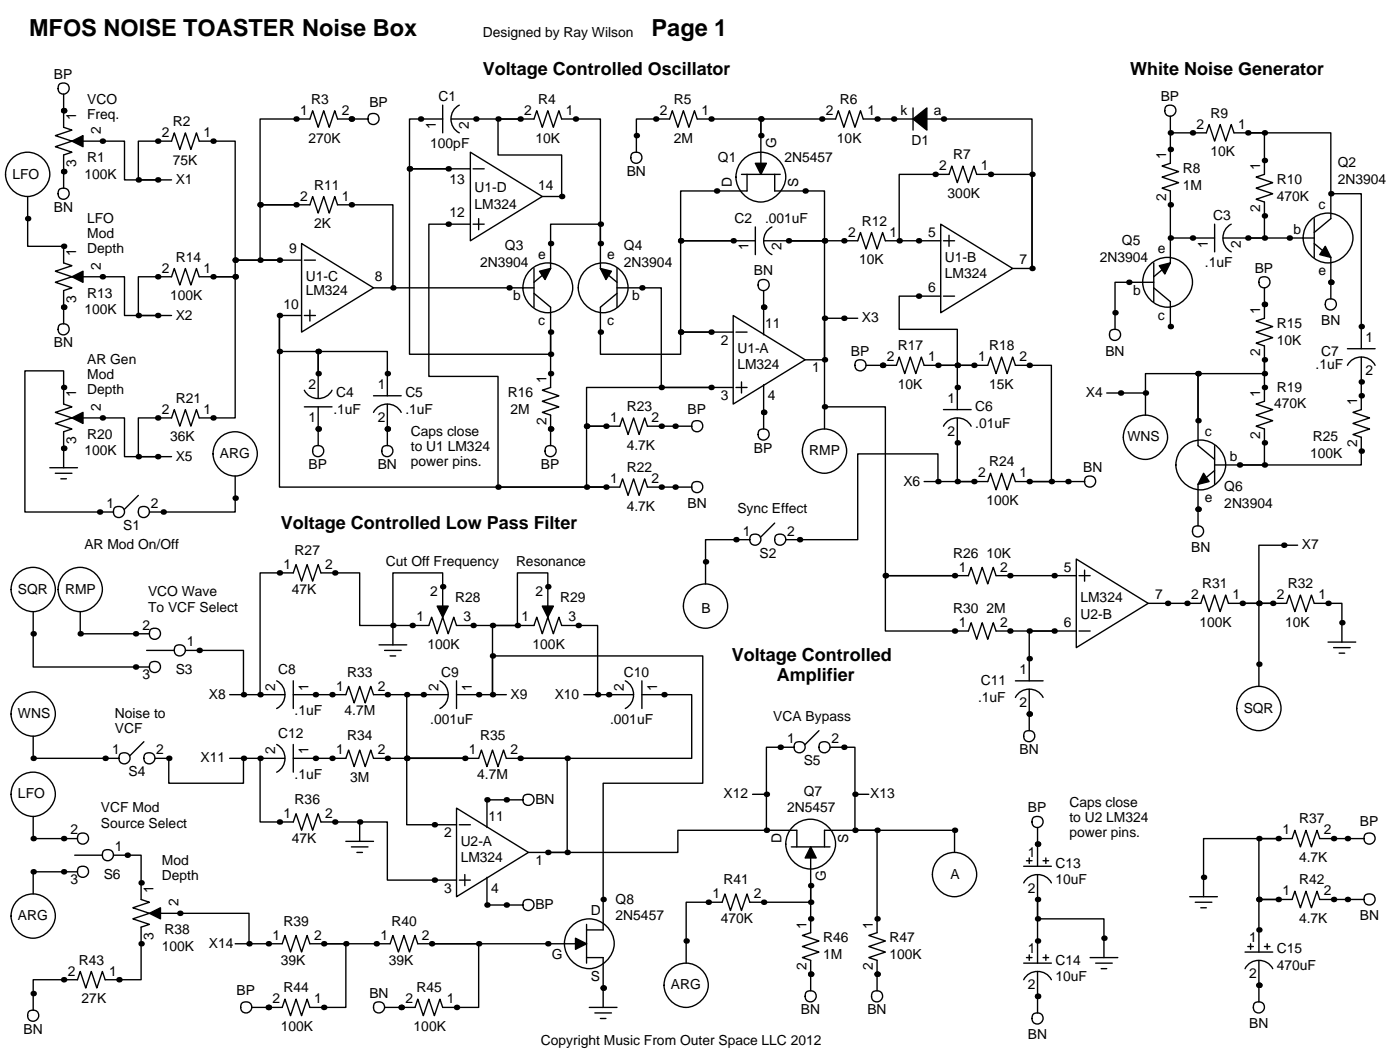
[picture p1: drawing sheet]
<svg xmlns="http://www.w3.org/2000/svg" width="257mm" height="195mm" viewBox="0 0 257 195" stroke-linecap="round" stroke-linejoin="round" font-family="sans-serif">
<g fill="none" stroke="#000" stroke-width=".25">
<path d="M11.7 17.3v6.1l1.5 .5-3 1 3 1-3 1 3 1-1.5 .5v6.1M81.3 19.3v5.1M84.3 19.3a2.88 2.88 0 0 0 0 5.1M167.6 19.8v4.1M5.1 36.1v9.1h6.6v3.1l1.5 .5-3 1 3 1-3 1 3 1-1.5 .5v6.1M15.2 25.9h7.7v7.1h6.1M29 33h-3.6v-7.1h6.1l.5-1.5 1 3 1-3 1.1 3 1-3 .5 1.5h6.6v21.9h8.1M29 33h2.5M54.4 37.6h2.5l.5-1.5 1 3 1-3 1.1 3 1-3 .5 1.5h10.1v15.2M54.4 37.6h-6.6v10.2h3.5M67.6 21.8h-5.6l-.5-1.5-1 3.1-1.1-3.1-1 3.1-1-3.1-.5 1.5h-9.1v15.8h6.6M81.3 21.8h-6.1v9.2h7.1"/>
<path d="M82.3 31h-7.1v34h25.9v-4M82.3 31h4.1M82.8 21.8h15.2l.6-1.5 1 3.1 1-3.1 1 3.1 1-3.1 .5 1.5h7.1v22.9M86.4 27.9l13.2 8.2-13.2 8.1zM86.9 31h2M95.5 21.8h-4.1v6.6h11.7v7.7h-3.5M136.1 32h7.2M136.2 29.6a4.6 4.6 0 0 1 7.4 .6 4.6 4.6 0 0 1-3.1 6.8 4.6 4.6 0 0 1-4.7-2.3 4.6 4.6 0 0 1 .4-5.1zM137.2 32v3.1h-12.2v9.1h9.6M139.7 24.9v-3.1h-11.7l-.5-1.5-1 3.1-1-3.1-1 3.1-1.1-3.1-.5 1.5h-6.1v6.1M139.7 24.9v7.1M142.2 32v3.1h9.2v9.1h-6.6h6.6v21.8"/>
<path d="M167.6 21.8h-9.1l-.5-1.5-1 3.1-1-3.1-1.1 3.1-1-3.1-.5 1.5h-13.7v3.1M170.2 21.8h19.3v27.5M214.9 21.3v8.7l-1.5 .5 3 1-3 1 3 1-3 1 1.5 .6v13.2l-3.1 2.5M214.9 24.4h6.6l.5-1.5 1 3 1-3 1 3 1.1-3 .5 1.5h2.5M229.1 24.4h3.1v7.6l-1.6 .5 3.1 1-3.1 1 3.1 1.1-3.1 1 1.6 .5v6.6h-3.1M229.1 24.4h15.2v11.2M244.3 35.6h5.6v28.4M244.3 35.6v4.5l-3 2.6M15.2 50.8h7.7v7.1h6.1M29 57.9h2.5M39.1 50.8h-2.5l-.5-1.5-1 3-1.1-3-1 3-1-3-.5 1.5h-6.1v7.1h3.6M39.1 50.8h4.1v25.9h-6.6l-.5-1.5-1 3-1.1-3-1 3-1-3-.5 1.5h-6.1v7.1h3.6"/>
<path d="M51.3 47.8h-8.1v3h-4.1M51.3 57.9v6.6h7.1v4.1M51.3 57.9v31.5h60M51.3 47.8h4.1M51.3 57.9h4.1M55.4 44.7l13.2 8.1-13.2 8.2zM55.9 47.8h2M55.9 57.9h2M56.9 56.9v2M68.6 52.8h29.4M86.4 41.1h-7.7v28h12.7v20.3h19.9M86.9 41.1h2"/>
<path d="M87.9 40.1v2.1M97.1 49.9a4.6 4.6 0 0 1 7.4 .7 4.6 4.6 0 0 1-3.2 6.7 4.6 4.6 0 0 1-4.6-2.2 4.6 4.6 0 0 1 .4-5.2zM98 53.8l3.1 2.6v14.7l-1.5 .5 3 1-3 1.1 3 1-3 1 1.5 .5v5.6M98 49.3v7.1M107.2 49.9a4.6 4.6 0 0 1 7.5 .7 4.6 4.6 0 0 1-3.2 6.7 4.6 4.6 0 0 1-4.7-2.2 4.6 4.6 0 0 1 .4-5.2zM110.2 44.7v-3.6h-9.1v8.2l-3.1 2.5M110.2 44.7v4.6l3.1 2.5M113.3 52.8h8.1v18.3h9.2M113.3 53.8l-3.1 2.6v8.6h14.8v-4h5.6M113.3 49.3v7.1M134.6 57.9l13.2 8.1-13.2 8.2zM134.6 44.2h-9.6v16.8h5.6"/>
<path d="M134.6 44.2h4.1M138.7 41.7v5M140.2 44.2h17.3l.5-1.5 1 3 1-3 1 3 1.1-3 .5 1.5h10.1M140.2 53.3v8.2M141.7 41.7a2.88 2.88 0 0 0 0 5M157.5 58.4h-6.1v7.6M165.1 44.2v-12.2h9.1l.6-1.5 1 3 1-3 1 3 1-3 .5 1.5h10.2v17.3M172.7 41.1l13.2 8.2-13.2 8.1zM172.7 54.4h-7.6v6.1h10.7v6.6h-3.6M173.2 44.2h2.1M173.2 54.4h2.1M174.2 43.2v2"/>
<path d="M185.9 49.3h3.6M210.9 48.9a4.6 4.6 0 0 1 7.4 .7 4.6 4.6 0 0 1-3.2 6.7 4.6 4.6 0 0 1-4.7-2.2 4.6 4.6 0 0 1 .5-5.2zM211.8 51.8h-7.1v8.7M211.8 52.8l3.1 2.6v4.5M211.8 48.3v7.1M214.9 43.7h8.1M223 41.1v5.1M224.5 43.7h16.8M226.1 41.1a2.88 2.88 0 0 0 0 5.1M232.2 52.8v5.6l-1.6 .5 3.1 1-3.1 1.1 3.1 1-3.1 1 1.6 .5v10.2l-1.6 .5 3.1 1-3.1 1 3.1 1-3.1 1 1.6 .5v6.6h-4.6M240.3 40.7a4.6 4.6 0 0 1 7.5 .7 4.6 4.6 0 0 1-3.2 6.8 4.6 4.6 0 0 1-4.7-2.3 4.6 4.6 0 0 1 .4-5.2zM241.3 44.7l3 2.5v7.7"/>
<path d="M241.3 40.1v7.1M15.2 76.7h7.7v7.1h6.1M55.9 71.6a2.88 2.88 0 0 0 5.1 0M55.9 74.7h5.1M58.4 68.6v-4.1h12.7v8.1M58.4 68.6v4.6M58.4 74.7v7.1M68.6 75.7a2.88 2.88 0 0 1 5.1 0M68.6 72.6h5.1M71.1 74.2v7.6M111.3 78.2h-3.6v11.2h3.6M111.3 78.2h2.5l.5-1.5 1 3.1 1-3.1 1 3.1 1.1-3.1 .5 1.5h8.1"/>
<path d="M130.6 71.1h-22.9v7.1h3.6M130.6 61h4M130.6 71.1h4M135.1 61h2.1M135.1 71.1h2.1M136.1 70.1v2M140.2 70.6v8.1M147.8 66h3.6M151.4 74.7h11.2v31h12.7M151.4 66v12.7M159 67.1h5.6l.5-1.6 1 3.1 1-3.1 1 3.1 1.1-3.1 .5 1.6h11.7l.5-1.6 1 3.1 1-3.1 1 3.1 1-3.1 .5 1.6h6.6v21.3h-4M173.2 78.2a2.88 2.88 0 0 1 5.1 0"/>
<path d="M173.2 75.2h5.1M175.8 76.7v11.7h3M178.8 67.1h-3v8.1M203.2 72.1h7.1M210.3 72.1v-3.5h9.7v8.6M210.3 72.1v4.1M220 77.2v4.6l3 2.5M232.2 66v2.6h-12.2v8.6M247.4 67.1a2.88 2.88 0 0 1 5.1 0M247.4 64h5.1M249.9 65.5v9.7l-1.5 .5 3.1 1-3.1 1 3.1 1-3.1 1.1 1.5 .5v5h-22.3M9.1 85.9h5.1"/>
<path d="M10.2 86.9h3M11.2 87.9h1M11.7 85.9v-6.7l1.5-.5-3-1 3-1-3-1 3-1-1.5-.5v-6.1h-7.1v25.9h16.2M25.4 90.9l-2.5 2.6M29 83.8h2.5M43.2 87.4v6.6h-15.8M111.3 89.4h2.5l.5-1.5 1 3 1-3 1 3 1.1-3 .5 1.5h8.1M137.7 99.1h-8.2v8.1M142.2 96l-2.5 2.6M169.7 88.4h11.7l.5-1.5 1 3 1-3 1 3 1-3 .5 1.5h12.7M172.2 88.4v-5.1h-14.7v15.8h-13.2M217 82.4a4.6 4.6 0 0 1 7.4 .7 4.6 4.6 0 0 1-3.2 6.7 4.6 4.6 0 0 1-4.7-2.2 4.6 4.6 0 0 1 .5-5.2z"/>
<path d="M223 81.8v7.1M223 86.4l-3 2.5v7.6M223 85.3h4.6M6.1 112.3v10.1h21.3M14.7 112.3v4h12.7M26.9 119.4h5.1M34 119.4h10.7v8.1M69.6 118.4h5.1M70.6 119.4h3.1M72.1 118.4v-3.6h-6.1v-9.6h-7.1l-.5-1.6-1 3.1-1-3.1-1 3.1-1-3.1-.6 1.6h-6v22.3M81.3 111.3v-6.1h-9.2v9.6h6.6l.5-1.5 1.1 3 1-3 1 3 1-3 .5 1.5h14.2l.6-1.5 1 3 1-3 1 3 1-3 .5 1.5h6.6v12.7M100.6 111.3v-6.1h-5.6v9.6h-4.6v12.7v-7.1h38.6v23.4h-18.3v26.9h-3"/>
<path d="M175.3 105.7h-12.7v10.1h15.2l.5-1.5 1 3 1-3 1.1 3 1-3 .5 1.5h14.7M175.3 105.7h2.5l.5-1.6 1 3.1 1-3.1 1.1 3.1 1-3.1 .5 1.6h14.7M193.5 115.8h-4.5v9.2M197.6 102.6l13.2 8.1-13.2 8.2zM198.1 115.8h2.1M198.1 105.7h2.1M199.1 104.6v2.1M210.8 110.7h9.7l.5-1.5 1 3.1 1-3.1 1 3.1 1-3.1 .6 1.5h10.6l.5-1.5 1 3.1 1.1-3.1 1 3.1 1-3.1 .5 1.5h5.1v7.2M233.7 110.7h-2.6v15.3M238.3 100.1h-7.2v10.6h-3M243.8 117.9h5.1M244.9 118.9h3"/>
<path d="M245.9 119.9h1M6.1 135.1v4.1h15.7M26.4 136.1l-2.5 2.6M28.4 139.2h2.6v4.6h13.7v-4.6M42.2 127.5h10.1M42.2 139.2h10.1M47.8 139.2v11.7h6l.6-1.5 1 3 1-3 1 3 1-3 .5 1.5h7.1M50.8 125a2.88 2.88 0 0 1 0 5M50.8 136.7a2.88 2.88 0 0 1 0 5M53.8 139.2h9.7l.5-1.5 1 3 1-3 1.1 3 1-3 .5 1.5h19.3l.5-1.5 1 3 1-3 1 3 1.1-3 .5 1.5h2.5M53.8 127.5h9.7l.5-1.5 1 3 1-3 1.1 3 1-3 .5 1.5h13.7M53.8 125v5"/>
<path d="M53.8 136.7v5M71.6 120.4h1M77.7 127.5h-3v11.7h10.6h-10.6v12.2h9.1M80.8 125a2.88 2.88 0 0 1 0 5M83.8 127.5h9.2M83.8 125v5M95.5 139.2h8.6v17.3h-3.5M107.2 127.5h9.1M114.8 125a2.88 2.88 0 0 1 0 5M117.9 127.5h9.1v11.7h-31.5M117.9 125v5M145.8 137.2h-5.1v8.6"/>
<path d="M150.4 134.1l-2.6 2.6M152.4 137.2h4.6v8.6M186.4 128a2.88 2.88 0 0 1 5.1 0M186.4 125h5.1M189 126.5v7.6M6.1 149.9v4h8.1M13.7 157h5.1M20.8 157h5.1v8.1l1.5 .5-3 1 3 1-3 1.1 3 1-1.5 .5v9.6h-6.6l-.5-1.5-1 3.1-1-3.1-1.1 3.1-1-3.1-.5 1.5h-8.1v5.6M63.5 154.4h5.1M64.5 155.4h3.1M65.5 156.5h1M66 150.9h5.1v10.6h12.7"/>
<path d="M66 150.9v3.5M83.8 148.3l13.2 8.2-13.2 8.1zM84.3 151.4h2.1M96 146.8h-6.6v5.1M97 156.5h3.6M138.2 145.8h2.5M140.7 152.4h-16.2v4.1h-23.9M140.7 152.4h5.6v3M140.7 145.8v6.6M145.3 155.4h7.1M145.3 152a4.6 4.6 0 0 1 7.5 .7 4.6 4.6 0 0 1-3.2 6.7 4.6 4.6 0 0 1-4.7-2.2 4.6 4.6 0 0 1 .4-5.2zM148.8 155.4v15.8l-1.5 .5 3.1 1-3.1 1 3.1 1.1-3.1 1 1.5 .5v5.6"/>
<path d="M151.4 155.4v-3h23.9v4.1M157 145.8v6.6h4v18.8l-1.5 .5 3.1 1-3.1 1 3.1 1.1-3.1 1 1.5 .5v5.6M157 145.8h2.5M188 159h5M188.5 158h1M189 157.5v1M190.5 151.9v7.1M191.5 158h1M192 157.5v1M234.7 153.9h-3.6v11.2h3.6M234.7 153.9h-13.7v10.7M234.7 153.9h2.5l.5-1.5 1.1 3 1-3 1 3 1-3 .5 1.5h8.1"/>
<path d="M14.2 160h-8.1v4.1M29.5 167.6h16.2v5.6M43.2 173.2h8.6l.5-1.5 1 3.1 1.1-3.1 1 3.1 1-3.1 .5 1.5h14.7l.5-1.5 1.1 3.1 1-3.1 1 3.1 1-3.1 .5 1.5h31M59.4 173.2h4.1v11.7h-6.6l-.5-1.5-1 3-1-3-1.1 3-1-3-.5 1.5h-5.6M79.2 173.2h8.7v11.7h-6.6l-.5-1.5-1 3-1.1-3-1 3-1-3-.5 1.5h-5.6M84.3 161.5h2.1M85.3 160.5v2.1M89.4 161v5.1h6.6M105.3 169.7a4.5 4.5 0 0 1 7.1 1.9 4.5 4.5 0 0 1-4.2 6.1 4.5 4.5 0 0 1-4.3-6.1l.4-.7zM107.7 175.8h3v9.1M107.7 169.7v7.1M148.8 162.6v3h-11.1l-.5-1.5-1.1 3-1-3-1 3-1-3-.5 1.5h-6.6v11.2"/>
<path d="M188 162.1a2.88 2.88 0 0 1 5 0M188 179.8a2.88 2.88 0 0 1 5 0M188 176.8h5M188.5 175.8h1M189 175.3v1M190.5 165.1v3.6h12.2v7.1M190.5 160.5v16.3M190.5 178.3v7.6M191.5 175.8h1M192 175.3v1M200.2 175.8h5M201.2 176.8h3"/>
<path d="M202.2 177.8h1M218.4 164.6h5.1M219.5 165.6h3M220.5 166.6h1M228.6 177.8a2.88 2.88 0 0 1 5.1 0M228.6 174.8h5.1M229.1 173.7h1M229.6 173.2v1M231.1 176.3v7.6M232.2 173.7h1M232.7 173.2v1M234.7 165.1h-3.6v9.7"/>
<path d="M234.7 165.1h2.5l.5-1.5 1.1 3 1-3 1 3 1-3 .5 1.5h8.1M108.2 184.9h5.1M109.2 185.9h3.1M110.2 186.9h1.1"/>
<circle cx="11.7" cy="16.2" r="1.02"/>
<circle cx="5" cy="32" r="4"/>
<circle cx="11.7" cy="35.5" r="1.02"/>
<circle cx="68.6" cy="21.8" r="1.02"/>
<circle cx="116.8" cy="28.9" r="1.02"/>
<circle cx="214.9" cy="20.3" r="1.02"/>
<circle cx="140.2" cy="52.3" r="1.02"/>
<circle cx="232.2" cy="51.8" r="1.02"/>
<circle cx="244.4" cy="55.9" r="1.02"/>
<circle cx="11.7" cy="60.4" r="1.02"/>
<circle cx="128" cy="78.2" r="1.02"/>
<circle cx="140.2" cy="79.7" r="1.02"/>
<circle cx="158" cy="67" r="1.02"/>
<circle cx="204.7" cy="61.4" r="1.02"/>
<circle cx="21.9" cy="94" r="1.02"/>
<circle cx="26.4" cy="94" r="1.02"/>
<circle cx="43.1" cy="83.3" r="4"/>
<circle cx="58.4" cy="82.8" r="1.02"/>
<circle cx="71.1" cy="82.8" r="1.02"/>
<circle cx="101.1" cy="82.8" r="1.02"/>
<circle cx="128" cy="89.4" r="1.02"/>
<circle cx="138.7" cy="99" r="1.02"/>
<circle cx="143.3" cy="99" r="1.02"/>
<circle cx="151.3" cy="82.8" r="4"/>
<circle cx="200.2" cy="88.4" r="1.02"/>
<circle cx="210.3" cy="80.2" r="4"/>
<circle cx="220" cy="97.5" r="1.02"/>
<circle cx="6.1" cy="108.2" r="4"/>
<circle cx="14.7" cy="108.2" r="4"/>
<circle cx="28.5" cy="116.3" r="1.02"/>
<circle cx="33" cy="119.4" r="1.02"/>
<circle cx="129.5" cy="111.2" r="4"/>
<circle cx="6.1" cy="131" r="4"/>
<circle cx="22.9" cy="139.2" r="1.02"/>
<circle cx="27.4" cy="139.2" r="1.02"/>
<circle cx="28.5" cy="122.4" r="1.02"/>
<circle cx="146.8" cy="137.1" r="1.02"/>
<circle cx="151.4" cy="137.1" r="1.02"/>
<circle cx="189" cy="135.1" r="1.02"/>
<circle cx="231.1" cy="130" r="4"/>
<circle cx="6.1" cy="145.8" r="4"/>
<circle cx="15.2" cy="160" r="1.02"/>
<circle cx="15.2" cy="153.9" r="1.02"/>
<circle cx="19.8" cy="156.9" r="1.02"/>
<circle cx="97" cy="146.8" r="1.02"/>
<circle cx="190.5" cy="150.8" r="1.02"/>
<circle cx="251.5" cy="153.9" r="1.02"/>
<circle cx="6.1" cy="168.1" r="4"/>
<circle cx="97" cy="166.1" r="1.02"/>
<circle cx="175.2" cy="160.5" r="4"/>
<circle cx="251.5" cy="165.1" r="1.02"/>
<circle cx="6.1" cy="186.4" r="1.02"/>
<circle cx="45.2" cy="184.9" r="1.02"/>
<circle cx="69.6" cy="184.9" r="1.02"/>
<circle cx="125.9" cy="180.8" r="4"/>
<circle cx="148.9" cy="182.9" r="1.02"/>
<circle cx="161" cy="182.9" r="1.02"/>
<circle cx="190.5" cy="186.9" r="1.02"/>
<circle cx="231.1" cy="184.9" r="1.02"/>
</g>
<g fill="#000">
<circle cx="11.7" cy="20.3" r=".51"/>
<circle cx="11.7" cy="31.5" r=".51"/>
<circle cx="18.8" cy="25.9" r=".51"/>
<circle cx="25.4" cy="33" r=".51"/>
<circle cx="29" cy="33" r=".51"/>
<circle cx="29" cy="25.9" r=".51"/>
<circle cx="39.1" cy="25.9" r=".51"/>
<circle cx="47.8" cy="37.6" r=".51"/>
<circle cx="54.4" cy="37.6" r=".51"/>
<circle cx="54.4" cy="21.8" r=".51"/>
<circle cx="64.5" cy="21.8" r=".51"/>
<circle cx="64.5" cy="37.6" r=".51"/>
<circle cx="75.2" cy="31" r=".51"/>
<circle cx="77.2" cy="21.8" r=".51"/>
<circle cx="82.3" cy="31" r=".51"/>
<circle cx="87.4" cy="21.8" r=".51"/>
<circle cx="91.4" cy="21.8" r=".51"/>
<circle cx="95.5" cy="21.8" r=".51"/>
<circle cx="103.1" cy="36.1" r=".51"/>
<circle cx="105.7" cy="21.8" r=".51"/>
<circle cx="116.8" cy="24.9" r=".51"/>
<circle cx="120.4" cy="21.8" r=".51"/>
<circle cx="130.6" cy="21.8" r=".51"/>
<circle cx="131.6" cy="35.1" r=".51"/>
<circle cx="139.7" cy="24.9" r=".51"/>
<circle cx="139.7" cy="21.8" r=".51"/>
<circle cx="147.8" cy="35.1" r=".51"/>
<circle cx="150.9" cy="21.8" r=".51"/>
<circle cx="161" cy="21.8" r=".51"/>
<circle cx="164.1" cy="21.8" r=".51"/>
<circle cx="171.7" cy="32" r=".51"/>
<circle cx="173.2" cy="21.8" r=".51"/>
<circle cx="181.9" cy="32" r=".51"/>
<circle cx="189.5" cy="32" r=".51"/>
<circle cx="214.9" cy="37.6" r=".51"/>
<circle cx="214.9" cy="27.4" r=".51"/>
<circle cx="214.9" cy="24.4" r=".51"/>
<circle cx="218.9" cy="24.4" r=".51"/>
<circle cx="229.1" cy="24.4" r=".51"/>
<circle cx="232.2" cy="24.4" r=".51"/>
<circle cx="232.2" cy="29.5" r=".51"/>
<circle cx="232.2" cy="39.6" r=".51"/>
<circle cx="244.3" cy="35.6" r=".51"/>
<circle cx="5.1" cy="40.1" r=".51"/>
<circle cx="11.7" cy="56.4" r=".51"/>
<circle cx="11.7" cy="45.2" r=".51"/>
<circle cx="18.8" cy="50.8" r=".51"/>
<circle cx="25.4" cy="57.9" r=".51"/>
<circle cx="29" cy="57.9" r=".51"/>
<circle cx="29" cy="50.8" r=".51"/>
<circle cx="39.1" cy="50.8" r=".51"/>
<circle cx="43.2" cy="50.8" r=".51"/>
<circle cx="43.2" cy="47.8" r=".51"/>
<circle cx="47.8" cy="47.8" r=".51"/>
<circle cx="51.3" cy="47.8" r=".51"/>
<circle cx="51.3" cy="57.9" r=".51"/>
<circle cx="72.1" cy="52.8" r=".51"/>
<circle cx="82.3" cy="41.1" r=".51"/>
<circle cx="93.5" cy="52.8" r=".51"/>
<circle cx="101.1" cy="44.7" r=".51"/>
<circle cx="110.2" cy="44.7" r=".51"/>
<circle cx="110.2" cy="41.1" r=".51"/>
<circle cx="117.9" cy="52.8" r=".51"/>
<circle cx="125" cy="44.2" r=".51"/>
<circle cx="134.6" cy="44.2" r=".51"/>
<circle cx="140.2" cy="56.4" r=".51"/>
<circle cx="144.8" cy="44.2" r=".51"/>
<circle cx="151.4" cy="44.2" r=".51"/>
<circle cx="151.4" cy="58.4" r=".51"/>
<circle cx="154.9" cy="58.4" r=".51"/>
<circle cx="154.9" cy="44.2" r=".51"/>
<circle cx="165.1" cy="44.2" r=".51"/>
<circle cx="168.7" cy="44.2" r=".51"/>
<circle cx="168.7" cy="54.4" r=".51"/>
<circle cx="189.5" cy="49.3" r=".51"/>
<circle cx="204.7" cy="57.4" r=".51"/>
<circle cx="207.3" cy="51.8" r=".51"/>
<circle cx="214.9" cy="43.7" r=".51"/>
<circle cx="214.9" cy="59.9" r=".51"/>
<circle cx="218.9" cy="43.7" r=".51"/>
<circle cx="229.1" cy="43.7" r=".51"/>
<circle cx="232.2" cy="55.9" r=".51"/>
<circle cx="232.2" cy="43.7" r=".51"/>
<circle cx="236.7" cy="43.7" r=".51"/>
<circle cx="244.3" cy="51.8" r=".51"/>
<circle cx="249.9" cy="59.9" r=".51"/>
<circle cx="11.7" cy="71.1" r=".51"/>
<circle cx="18.8" cy="76.7" r=".51"/>
<circle cx="29" cy="76.7" r=".51"/>
<circle cx="39.1" cy="76.7" r=".51"/>
<circle cx="51.3" cy="64.5" r=".51"/>
<circle cx="58.4" cy="64.5" r=".51"/>
<circle cx="58.4" cy="68.6" r=".51"/>
<circle cx="58.4" cy="78.7" r=".51"/>
<circle cx="71.1" cy="68.6" r=".51"/>
<circle cx="71.1" cy="78.7" r=".51"/>
<circle cx="101.1" cy="78.7" r=".51"/>
<circle cx="101.1" cy="68.6" r=".51"/>
<circle cx="101.1" cy="65" r=".51"/>
<circle cx="101.1" cy="61" r=".51"/>
<circle cx="107.7" cy="78.2" r=".51"/>
<circle cx="110.2" cy="61" r=".51"/>
<circle cx="111.3" cy="78.2" r=".51"/>
<circle cx="121.4" cy="71.1" r=".51"/>
<circle cx="121.4" cy="78.2" r=".51"/>
<circle cx="124" cy="78.2" r=".51"/>
<circle cx="125" cy="61" r=".51"/>
<circle cx="130.6" cy="61" r=".51"/>
<circle cx="130.6" cy="71.1" r=".51"/>
<circle cx="140.2" cy="75.7" r=".51"/>
<circle cx="151.4" cy="66" r=".51"/>
<circle cx="151.4" cy="74.7" r=".51"/>
<circle cx="162.1" cy="67.1" r=".51"/>
<circle cx="172.2" cy="67.1" r=".51"/>
<circle cx="175.8" cy="71.1" r=".51"/>
<circle cx="175.8" cy="67.1" r=".51"/>
<circle cx="178.8" cy="67.1" r=".51"/>
<circle cx="189" cy="67.1" r=".51"/>
<circle cx="205.7" cy="72.1" r=".51"/>
<circle cx="210.3" cy="72.1" r=".51"/>
<circle cx="220" cy="77.2" r=".51"/>
<circle cx="220" cy="68.6" r=".51"/>
<circle cx="232.2" cy="66" r=".51"/>
<circle cx="232.2" cy="68.6" r=".51"/>
<circle cx="232.2" cy="71.1" r=".51"/>
<circle cx="249.9" cy="70.1" r=".51"/>
<circle cx="249.9" cy="72.6" r=".51"/>
<circle cx="11.7" cy="82.3" r=".51"/>
<circle cx="18.3" cy="94" r=".51"/>
<circle cx="25.4" cy="83.8" r=".51"/>
<circle cx="29" cy="83.8" r=".51"/>
<circle cx="30" cy="94" r=".51"/>
<circle cx="43.2" cy="91.4" r=".51"/>
<circle cx="91.4" cy="89.4" r=".51"/>
<circle cx="107.7" cy="89.4" r=".51"/>
<circle cx="111.3" cy="89.4" r=".51"/>
<circle cx="121.4" cy="89.4" r=".51"/>
<circle cx="124" cy="89.4" r=".51"/>
<circle cx="135.1" cy="99.1" r=".51"/>
<circle cx="146.8" cy="99.1" r=".51"/>
<circle cx="172.2" cy="88.4" r=".51"/>
<circle cx="175.8" cy="81.3" r=".51"/>
<circle cx="175.8" cy="88.4" r=".51"/>
<circle cx="178.8" cy="88.4" r=".51"/>
<circle cx="189" cy="88.4" r=".51"/>
<circle cx="193" cy="88.4" r=".51"/>
<circle cx="196.1" cy="88.4" r=".51"/>
<circle cx="220" cy="93.5" r=".51"/>
<circle cx="227.6" cy="85.3" r=".51"/>
<circle cx="232.2" cy="85.3" r=".51"/>
<circle cx="232.2" cy="81.3" r=".51"/>
<circle cx="249.9" cy="82.8" r=".51"/>
<circle cx="6.1" cy="116.3" r=".51"/>
<circle cx="14.7" cy="116.3" r=".51"/>
<circle cx="24.9" cy="116.3" r=".51"/>
<circle cx="36.6" cy="119.4" r=".51"/>
<circle cx="51.3" cy="105.2" r=".51"/>
<circle cx="61.5" cy="105.2" r=".51"/>
<circle cx="72.1" cy="114.8" r=".51"/>
<circle cx="75.7" cy="114.8" r=".51"/>
<circle cx="81.3" cy="107.7" r=".51"/>
<circle cx="86.9" cy="114.8" r=".51"/>
<circle cx="90.4" cy="114.8" r=".51"/>
<circle cx="95" cy="114.8" r=".51"/>
<circle cx="100.6" cy="107.7" r=".51"/>
<circle cx="106.2" cy="114.8" r=".51"/>
<circle cx="129.5" cy="103.1" r=".51"/>
<circle cx="162.6" cy="105.7" r=".51"/>
<circle cx="175.3" cy="115.8" r=".51"/>
<circle cx="175.3" cy="105.7" r=".51"/>
<circle cx="185.4" cy="115.8" r=".51"/>
<circle cx="185.4" cy="105.7" r=".51"/>
<circle cx="189" cy="115.8" r=".51"/>
<circle cx="193.5" cy="105.7" r=".51"/>
<circle cx="193.5" cy="115.8" r=".51"/>
<circle cx="214.4" cy="110.7" r=".51"/>
<circle cx="217.9" cy="110.7" r=".51"/>
<circle cx="228.1" cy="110.7" r=".51"/>
<circle cx="231.1" cy="110.7" r=".51"/>
<circle cx="233.7" cy="110.7" r=".51"/>
<circle cx="235.7" cy="100.1" r=".51"/>
<circle cx="243.8" cy="110.7" r=".51"/>
<circle cx="246.4" cy="114.3" r=".51"/>
<circle cx="6.1" cy="139.2" r=".51"/>
<circle cx="19.3" cy="139.2" r=".51"/>
<circle cx="24.9" cy="122.4" r=".51"/>
<circle cx="31" cy="139.2" r=".51"/>
<circle cx="44.7" cy="139.2" r=".51"/>
<circle cx="44.7" cy="127.5" r=".51"/>
<circle cx="47.8" cy="127.5" r=".51"/>
<circle cx="47.8" cy="139.2" r=".51"/>
<circle cx="57.9" cy="127.5" r=".51"/>
<circle cx="57.9" cy="139.2" r=".51"/>
<circle cx="61" cy="127.5" r=".51"/>
<circle cx="61" cy="139.2" r=".51"/>
<circle cx="71.1" cy="127.5" r=".51"/>
<circle cx="71.1" cy="139.2" r=".51"/>
<circle cx="74.7" cy="127.5" r=".51"/>
<circle cx="74.7" cy="139.2" r=".51"/>
<circle cx="77.7" cy="127.5" r=".51"/>
<circle cx="85.3" cy="139.2" r=".51"/>
<circle cx="87.9" cy="127.5" r=".51"/>
<circle cx="90.4" cy="120.4" r=".51"/>
<circle cx="90.4" cy="127.5" r=".51"/>
<circle cx="95.5" cy="139.2" r=".51"/>
<circle cx="104.1" cy="139.2" r=".51"/>
<circle cx="109.7" cy="127.5" r=".51"/>
<circle cx="111.8" cy="127.5" r=".51"/>
<circle cx="121.9" cy="127.5" r=".51"/>
<circle cx="143.3" cy="137.2" r=".51"/>
<circle cx="154.9" cy="137.2" r=".51"/>
<circle cx="189" cy="120.9" r=".51"/>
<circle cx="189" cy="131.1" r=".51"/>
<circle cx="231.1" cy="121.9" r=".51"/>
<circle cx="6.1" cy="153.9" r=".51"/>
<circle cx="11.7" cy="153.9" r=".51"/>
<circle cx="23.4" cy="157" r=".51"/>
<circle cx="51.3" cy="150.9" r=".51"/>
<circle cx="61.5" cy="150.9" r=".51"/>
<circle cx="66" cy="150.9" r=".51"/>
<circle cx="79.8" cy="151.4" r=".51"/>
<circle cx="89.4" cy="146.8" r=".51"/>
<circle cx="93" cy="146.8" r=".51"/>
<circle cx="100.6" cy="156.5" r=".51"/>
<circle cx="104.1" cy="156.5" r=".51"/>
<circle cx="140.7" cy="145.8" r=".51"/>
<circle cx="140.7" cy="152.4" r=".51"/>
<circle cx="157" cy="145.8" r=".51"/>
<circle cx="157" cy="152.4" r=".51"/>
<circle cx="161" cy="152.4" r=".51"/>
<circle cx="175.3" cy="152.4" r=".51"/>
<circle cx="190.5" cy="154.9" r=".51"/>
<circle cx="231.1" cy="153.9" r=".51"/>
<circle cx="234.7" cy="153.9" r=".51"/>
<circle cx="244.9" cy="153.9" r=".51"/>
<circle cx="247.4" cy="153.9" r=".51"/>
<circle cx="6.1" cy="160" r=".51"/>
<circle cx="11.7" cy="160" r=".51"/>
<circle cx="11.7" cy="179.8" r=".51"/>
<circle cx="21.8" cy="179.8" r=".51"/>
<circle cx="25.9" cy="162.1" r=".51"/>
<circle cx="25.9" cy="173.2" r=".51"/>
<circle cx="33" cy="167.6" r=".51"/>
<circle cx="45.7" cy="173.2" r=".51"/>
<circle cx="49.3" cy="173.2" r=".51"/>
<circle cx="59.4" cy="173.2" r=".51"/>
<circle cx="63.5" cy="173.2" r=".51"/>
<circle cx="69.1" cy="173.2" r=".51"/>
<circle cx="79.2" cy="173.2" r=".51"/>
<circle cx="79.8" cy="161.5" r=".51"/>
<circle cx="87.9" cy="173.2" r=".51"/>
<circle cx="89.4" cy="166.1" r=".51"/>
<circle cx="93" cy="166.1" r=".51"/>
<circle cx="100.6" cy="173.2" r=".51"/>
<circle cx="110.7" cy="165.1" r=".51"/>
<circle cx="126" cy="172.7" r=".51"/>
<circle cx="130" cy="165.6" r=".51"/>
<circle cx="140.2" cy="165.6" r=".51"/>
<circle cx="148.8" cy="168.7" r=".51"/>
<circle cx="148.8" cy="162.6" r=".51"/>
<circle cx="148.8" cy="165.6" r=".51"/>
<circle cx="148.8" cy="178.8" r=".51"/>
<circle cx="161" cy="168.7" r=".51"/>
<circle cx="161" cy="178.8" r=".51"/>
<circle cx="190.5" cy="172.7" r=".51"/>
<circle cx="190.5" cy="165.1" r=".51"/>
<circle cx="190.5" cy="168.7" r=".51"/>
<circle cx="202.7" cy="172.2" r=".51"/>
<circle cx="221" cy="161" r=".51"/>
<circle cx="231.1" cy="170.7" r=".51"/>
<circle cx="231.1" cy="165.1" r=".51"/>
<circle cx="234.7" cy="165.1" r=".51"/>
<circle cx="244.9" cy="165.1" r=".51"/>
<circle cx="247.4" cy="165.1" r=".51"/>
<circle cx="6.1" cy="182.4" r=".51"/>
<circle cx="49.3" cy="184.9" r=".51"/>
<circle cx="59.4" cy="184.9" r=".51"/>
<circle cx="73.7" cy="184.9" r=".51"/>
<circle cx="83.8" cy="184.9" r=".51"/>
<circle cx="110.7" cy="181.4" r=".51"/>
<circle cx="190.5" cy="182.9" r=".51"/>
<circle cx="231.1" cy="180.8" r=".51"/>
</g>
<g fill="#000" stroke="#000" stroke-width=".25">
<path d="M167.6 21.8l2.6-2v4.1zM13.2 25.9l2-1v2zM138.7 30h2l-1 2zM13.2 50.8l2-1v2zM99.1 49.8l2-.5-1 2zM110.2 49.3l2.1 .5-1 1.5zM212.9 48.8l2-.5-1 2zM243.3 45.2l1 2-2-.5zM13.2 76.7l2-1v2zM221 86.9l1 1.5-2 .5zM80.3 111.3h2l-1 2zM99.6 111.3h2l-1 2z"/>
<path d="M148.8 155.4l1.1 2.1h-2.1zM27.4 167.6l2.1-1v2.1zM105.7 172.2l2 1-2 1z"/>
</g>
<g font-size="4.3">
<text x="5.3" y="6.6">MFOS NOISE TOASTER Noise Box</text>
<text x="119.6" y="6.6">Page 1</text>
</g>
<g font-size="3.3">
<text x="88.6" y="13.7">Voltage Controlled Oscillator</text>
<text x="207.5" y="13.7">White Noise Generator</text>
<text x="51.6" y="97">Voltage Controlled Low Pass Filter</text>
<text x="134.4" y="121.4">Voltage Controlled</text>
<text x="142.6" y="125">Amplifier</text>
</g>
<g font-size="2.5">
<text x="88.6" y="6.9">Designed by Ray Wilson</text>
<text x="9.9" y="14.5">BP</text>
<text x="14" y="22.1" transform="rotate(-90 14 22.1)">1</text>
<text x="16" y="19.1">VCO</text>
<text x="16" y="21.8">Freq.</text>
<text x="31.7" y="23.1">R2</text>
<text x="55.1" y="21.1">1</text>
<text x="57.1" y="19.1">R3</text>
<text x="62.7" y="21.1">2</text>
<text x="67.8" y="19.6">BP</text>
<text x="80" y="23.6" transform="rotate(-90 80 23.6)">1</text>
<text x="80.5" y="18.5">C1</text>
<text x="86.1" y="23.6" transform="rotate(-90 86.1 23.6)">2</text>
<text x="96.3" y="21.1">2</text>
<text x="98.8" y="19.1">R4</text>
<text x="103.9" y="21.1">1</text>
<text x="121.2" y="21.1">2</text>
<text x="123.7" y="19.1">R5</text>
<text x="128.8" y="21.1">1</text>
<text x="151.6" y="21.1">2</text>
<text x="154.2" y="19.1">R6</text>
<text x="159.3" y="21.1">1</text>
<text x="165.4" y="21.1">k</text>
<text x="171.5" y="21.1">a</text>
<text x="213.1" y="18.5">BP</text>
<text x="219.7" y="23.6">2</text>
<text x="222.2" y="21.6">R9</text>
<text x="227.3" y="23.6">1</text>
<text x="16" y="29.7">R1</text>
<text x="18.5" y="24.6" transform="rotate(-90 18.5 24.6)">2</text>
<text x="29.7" y="25.1">2</text>
<text x="37.3" y="25.1">1</text>
<text x="56.6" y="26.2">270K</text>
<text x="79" y="27.2">100pF</text>
<text x="98.3" y="26.2">10K</text>
<text x="123.7" y="26.2">2M</text>
<text x="131.8" y="29.7">Q1</text>
<text x="142.5" y="27.2" transform="rotate(-90 142.5 27.2)">G</text>
<text x="144" y="29.7">2N5457</text>
<text x="153.7" y="26.2">10K</text>
<text x="167.4" y="26.7">D1</text>
<text x="175" y="29.2">R7</text>
<text x="214.1" y="29.2" transform="rotate(-90 214.1 29.2)">1</text>
<text x="222.2" y="28.7">10K</text>
<text x="2.3" y="32.8">LFO</text>
<text x="14" y="30.7" transform="rotate(-90 14 30.7)">3</text>
<text x="15.5" y="32.8">100K</text>
<text x="31.7" y="30.2">75K</text>
<text x="32.3" y="33.8">X1</text>
<text x="57.7" y="34.8">R11</text>
<text x="82.6" y="33.8">13</text>
<text x="87.1" y="35.3">U1-D</text>
<text x="98.8" y="34.8">14</text>
<text x="115.1" y="32.3">BN</text>
<text x="134.4" y="34.3" transform="rotate(-90 134.4 34.3)">D</text>
<text x="146.6" y="34.3" transform="rotate(-90 146.6 34.3)">S</text>
<text x="172.5" y="31.2">2</text>
<text x="180.1" y="31.2">1</text>
<text x="217.2" y="31.7">R8</text>
<text x="217.2" y="34.8">1M</text>
<text x="231.4" y="31.2" transform="rotate(-90 231.4 31.2)">1</text>
<text x="234.4" y="33.8">R10</text>
<text x="245.6" y="30.7">Q2</text>
<text x="245.6" y="33.8">2N3904</text>
<text x="9.9" y="38.9">BN</text>
<text x="16" y="40.9">LFO</text>
<text x="55.1" y="36.8">2</text>
<text x="57.7" y="41.9">2K</text>
<text x="62.7" y="36.8">1</text>
<text x="82.6" y="39.9">12</text>
<text x="87.1" y="38.4">LM324</text>
<text x="134.9" y="40.9">C2</text>
<text x="140.5" y="40.9">.001uF</text>
<text x="158.2" y="41.4">R12</text>
<text x="174" y="36.3">300K</text>
<text x="214.1" y="36.8" transform="rotate(-90 214.1 36.8)">2</text>
<text x="222.8" y="40.4">C3</text>
<text x="231.4" y="38.9" transform="rotate(-90 231.4 38.9)">2</text>
<text x="234.4" y="36.8">470K</text>
<text x="242.1" y="38.4">c</text>
<text x="14" y="47" transform="rotate(-90 14 47)">1</text>
<text x="16" y="43.7">Mod</text>
<text x="16" y="46.5">Depth</text>
<text x="53.1" y="46.5">9</text>
<text x="92.7" y="46">Q3</text>
<text x="98.8" y="47.5">e</text>
<text x="111.5" y="47.5">e</text>
<text x="114.6" y="46">Q4</text>
<text x="137.4" y="46" transform="rotate(-90 137.4 46)">1</text>
<text x="143.5" y="46" transform="rotate(-90 143.5 46)">2</text>
<text x="155.7" y="43.4">2</text>
<text x="163.3" y="43.4">1</text>
<text x="170.4" y="43.4">5</text>
<text x="206" y="45">Q5</text>
<text x="212.6" y="46.5">e</text>
<text x="221.7" y="45.5" transform="rotate(-90 221.7 45.5)">1</text>
<text x="227.8" y="45.5" transform="rotate(-90 227.8 45.5)">2</text>
<text x="237.5" y="42.9">b</text>
<text x="18.5" y="49.5" transform="rotate(-90 18.5 49.5)">2</text>
<text x="29.7" y="50">2</text>
<text x="32.3" y="48">R14</text>
<text x="37.3" y="50">1</text>
<text x="56.1" y="51.6">U1-C</text>
<text x="68.8" y="51.6">8</text>
<text x="88.1" y="49">2N3904</text>
<text x="114.6" y="49">2N3904</text>
<text x="138.4" y="50.5">BN</text>
<text x="157.7" y="48.5">10K</text>
<text x="170.4" y="53.6">6</text>
<text x="173.5" y="48">U1-B</text>
<text x="173.5" y="51.1">LM324</text>
<text x="187.2" y="48.5">7</text>
<text x="201.9" y="48">2N3904</text>
<text x="221.2" y="49">.1uF</text>
<text x="230.4" y="50">BP</text>
<text x="242.1" y="50.5">e</text>
<text x="14" y="55.6" transform="rotate(-90 14 55.6)">3</text>
<text x="15.5" y="57.7">100K</text>
<text x="16" y="54.6">R13</text>
<text x="31.2" y="55.1">100K</text>
<text x="32.3" y="58.7">X2</text>
<text x="52.1" y="56.6">10</text>
<text x="56.1" y="54.1">LM324</text>
<text x="94.2" y="55.1">b</text>
<text x="98.8" y="59.7">c</text>
<text x="111.5" y="59.7">c</text>
<text x="116.1" y="55.1">b</text>
<text x="158.2" y="59.2">X3</text>
<text x="208" y="54.1">b</text>
<text x="212.6" y="58.7">c</text>
<text x="231.4" y="57.7" transform="rotate(-90 231.4 57.7)">1</text>
<text x="242.6" y="59.7">BN</text>
<text x="9.9" y="63.8">BN</text>
<text x="132.3" y="63.2">2</text>
<text x="135.4" y="64.8">U1-A</text>
<text x="140.5" y="60.2">11</text>
<text x="156.2" y="65.3">BP</text>
<text x="164.8" y="64.3">R17</text>
<text x="181.6" y="64.3">R18</text>
<text x="202.9" y="65.3">BN</text>
<text x="231.4" y="65.3" transform="rotate(-90 231.4 65.3)">2</text>
<text x="234.4" y="60.2">R15</text>
<text x="234.4" y="63.2">10K</text>
<text x="242.6" y="65.3">C7</text>
<text x="250.7" y="62.7">1</text>
<text x="16" y="66.8">AR Gen</text>
<text x="16" y="69.6">Mod</text>
<text x="56.6" y="71.4">2</text>
<text x="69.3" y="71.4">1</text>
<text x="100.3" y="70.4" transform="rotate(-90 100.3 70.4)">1</text>
<text x="135.4" y="67.8">LM324</text>
<text x="149.1" y="68.3">1</text>
<text x="162.8" y="66.3">2</text>
<text x="164.8" y="71.4">10K</text>
<text x="170.4" y="66.3">1</text>
<text x="179.6" y="66.3">1</text>
<text x="181.6" y="71.4">15K</text>
<text x="187.2" y="66.3">2</text>
<text x="234.4" y="71.9">R19</text>
<text x="241.6" y="67.8">.1uF</text>
<text x="250.7" y="68.8">2</text>
<text x="14" y="72.9" transform="rotate(-90 14 72.9)">1</text>
<text x="16" y="72.4">Depth</text>
<text x="18.5" y="75.4" transform="rotate(-90 18.5 75.4)">2</text>
<text x="29.7" y="75.9">2</text>
<text x="32.3" y="73.9">R21</text>
<text x="37.3" y="75.9">1</text>
<text x="56.6" y="77.5">1</text>
<text x="61.2" y="75.9">.1uF</text>
<text x="61.7" y="72.9">C4</text>
<text x="69.3" y="77.5">2</text>
<text x="74.4" y="72.9">C5</text>
<text x="74.4" y="75.9">.1uF</text>
<text x="93.2" y="72.9">R16</text>
<text x="93.7" y="75.9">2M</text>
<text x="100.3" y="78" transform="rotate(-90 100.3 78)">2</text>
<text x="112" y="77.5">1</text>
<text x="115.1" y="75.4">R23</text>
<text x="119.6" y="77.5">2</text>
<text x="126.2" y="75.9">BP</text>
<text x="132.3" y="73.4">3</text>
<text x="141" y="73.4">4</text>
<text x="174" y="73.9">1</text>
<text x="179.1" y="75.4">C6</text>
<text x="199.4" y="72.9">X4</text>
<text x="231.4" y="72.9" transform="rotate(-90 231.4 72.9)">1</text>
<text x="233.9" y="74.9">470K</text>
<text x="249.2" y="74.4" transform="rotate(-90 249.2 74.4)">1</text>
<text x="14" y="81.5" transform="rotate(-90 14 81.5)">3</text>
<text x="15.5" y="83.6">100K</text>
<text x="16" y="80.5">R20</text>
<text x="31.2" y="81">36K</text>
<text x="75.4" y="80">Caps close</text>
<text x="75.4" y="82.8">to U1 LM324</text>
<text x="115.1" y="82.6">4.7K</text>
<text x="138.4" y="83.1">BP</text>
<text x="148.6" y="83.6">RMP</text>
<text x="174" y="80">2</text>
<text x="179.1" y="78.5">.01uF</text>
<text x="207" y="81">WNS</text>
<text x="221.2" y="80">c</text>
<text x="231.4" y="80.5" transform="rotate(-90 231.4 80.5)">2</text>
<text x="241" y="81">R25</text>
<text x="249.2" y="82" transform="rotate(-90 249.2 82)">2</text>
<text x="32.3" y="84.6">X5</text>
<text x="40.4" y="84.1">ARG</text>
<text x="56.6" y="86.1">BP</text>
<text x="69.3" y="86.1">BN</text>
<text x="75.4" y="85.6">power pins.</text>
<text x="99.3" y="86.1">BP</text>
<text x="112" y="88.6">1</text>
<text x="115.1" y="86.6">R22</text>
<text x="119.6" y="88.6">2</text>
<text x="165.9" y="89.2">X6</text>
<text x="179.6" y="87.6">2</text>
<text x="181.6" y="85.6">R24</text>
<text x="187.2" y="87.6">1</text>
<text x="198.9" y="86.6">BN</text>
<text x="225.8" y="84.6">b</text>
<text x="240.5" y="84.1">100K</text>
<text x="19.6" y="93.2">1</text>
<text x="27.7" y="93.2">2</text>
<text x="115.1" y="93.7">4.7K</text>
<text x="126.2" y="93.2">BN</text>
<text x="135.4" y="94.2">Sync Effect</text>
<text x="181.1" y="92.7">100K</text>
<text x="221.2" y="92.2">e</text>
<text x="224.8" y="90.2">Q6</text>
<text x="224.8" y="93.2">2N3904</text>
<text x="15.5" y="100.8">AR Mod On/Off</text>
<text x="22.6" y="97.3">S1</text>
<text x="54.1" y="101.9">R27</text>
<text x="136.4" y="98.3">1</text>
<text x="144.5" y="98.3">2</text>
<text x="218.7" y="101.3">BN</text>
<text x="239" y="100.8">X7</text>
<text x="52.1" y="104.4">1</text>
<text x="59.7" y="104.4">2</text>
<text x="70.9" y="103.9">Cut Off Frequency</text>
<text x="94.7" y="103.9">Resonance</text>
<text x="139.4" y="102.4">S2</text>
<text x="175" y="102.4">R26</text>
<text x="176" y="104.9">1</text>
<text x="181.1" y="102.4">10K</text>
<text x="183.6" y="104.9">2</text>
<text x="195.3" y="104.9">5</text>
<text x="220.7" y="107.9">R31</text>
<text x="236.5" y="107.9">R32</text>
<text x="3.3" y="109">SQR</text>
<text x="11.9" y="109">RMP</text>
<text x="27.2" y="109.5">VCO Wave</text>
<text x="27.2" y="112.3">To VCF Select</text>
<text x="53.6" y="109">47K</text>
<text x="79" y="109.5">2</text>
<text x="83.6" y="110.5">R28</text>
<text x="98.3" y="109.5">2</text>
<text x="102.9" y="110.5">R29</text>
<text x="128.8" y="112.5">B</text>
<text x="175" y="112.5">R30</text>
<text x="181.1" y="112.5">2M</text>
<text x="198.4" y="113.5">U2-B</text>
<text x="198.4" y="110.5">LM324</text>
<text x="212.1" y="110">7</text>
<text x="218.7" y="110">2</text>
<text x="226.3" y="110">1</text>
<text x="234.4" y="110">2</text>
<text x="242.1" y="110">1</text>
<text x="26.2" y="115.6">2</text>
<text x="34.3" y="118.6">1</text>
<text x="76.5" y="114">1</text>
<text x="78.5" y="119.1">100K</text>
<text x="85.1" y="114">3</text>
<text x="95.8" y="114">1</text>
<text x="97.8" y="119.1">100K</text>
<text x="104.4" y="114">3</text>
<text x="176" y="115.1">1</text>
<text x="183.6" y="115.1">2</text>
<text x="195.3" y="115.1">6</text>
<text x="220.2" y="115.1">100K</text>
<text x="236" y="115.1">10K</text>
<text x="26.2" y="124.7">3</text>
<text x="32.3" y="123.7">S3</text>
<text x="51.1" y="123.7">C8</text>
<text x="63.8" y="124.2">R33</text>
<text x="81" y="124.2">C9</text>
<text x="114.6" y="124.2">C10</text>
<text x="180.1" y="125.7">C11</text>
<text x="187.2" y="123.7">1</text>
<text x="3.3" y="131.8">WNS</text>
<text x="21.1" y="131.8">Noise to</text>
<text x="38.4" y="128.3">X8</text>
<text x="50.5" y="126.7" transform="rotate(-90 50.5 126.7)">2</text>
<text x="54.1" y="131.3">.1uF</text>
<text x="56.6" y="126.7" transform="rotate(-90 56.6 126.7)">1</text>
<text x="61.7" y="126.7">1</text>
<text x="63.2" y="131.3">4.7M</text>
<text x="69.3" y="126.7">2</text>
<text x="80.5" y="126.7" transform="rotate(-90 80.5 126.7)">2</text>
<text x="86.6" y="126.7" transform="rotate(-90 86.6 126.7)">1</text>
<text x="93.7" y="128.3">X9</text>
<text x="101.9" y="128.3">X10</text>
<text x="114.6" y="126.7" transform="rotate(-90 114.6 126.7)">2</text>
<text x="120.6" y="126.7" transform="rotate(-90 120.6 126.7)">1</text>
<text x="179.6" y="128.8">.1uF</text>
<text x="187.2" y="129.8">2</text>
<text x="228.3" y="130.8">SQR</text>
<text x="21.1" y="134.6">VCF</text>
<text x="51.1" y="135.4">C12</text>
<text x="63.8" y="135.9">R34</text>
<text x="79" y="132.8">.001uF</text>
<text x="88.1" y="135.9">R35</text>
<text x="112" y="132.8">.001uF</text>
<text x="142" y="132.3">VCA Bypass</text>
<text x="144.5" y="136.4">1</text>
<text x="152.7" y="136.4">2</text>
<text x="20.6" y="138.4">1</text>
<text x="23.6" y="142.5">S4</text>
<text x="28.7" y="138.4">2</text>
<text x="36.8" y="140">X11</text>
<text x="50.5" y="138.4" transform="rotate(-90 50.5 138.4)">2</text>
<text x="54.1" y="143">.1uF</text>
<text x="56.6" y="138.4" transform="rotate(-90 56.6 138.4)">1</text>
<text x="61.7" y="138.4">1</text>
<text x="64.3" y="143.5">3M</text>
<text x="69.3" y="138.4">2</text>
<text x="86.1" y="138.4">1</text>
<text x="87.6" y="143">4.7M</text>
<text x="93.7" y="138.4">2</text>
<text x="147.6" y="140.5">S5</text>
<text x="187.2" y="138.4">BN</text>
<text x="3.3" y="146.6">LFO</text>
<text x="18.5" y="149.1">VCF Mod</text>
<text x="54.1" y="147.6">R36</text>
<text x="98.3" y="147.6">BN</text>
<text x="132.8" y="146.6">X12</text>
<text x="144.5" y="149.1">2N5457</text>
<text x="147.6" y="146.1">Q7</text>
<text x="159.8" y="146.6">X13</text>
<text x="188.7" y="149.1">BP</text>
<text x="196.3" y="148.1">Caps close</text>
<text x="13" y="153.2">2</text>
<text x="18.5" y="151.9">Source Select</text>
<text x="52.1" y="150.1">1</text>
<text x="53.6" y="154.7">47K</text>
<text x="59.7" y="150.1">2</text>
<text x="81.5" y="153.7">2</text>
<text x="84.6" y="155.2">U2-A</text>
<text x="89.7" y="150.6">11</text>
<text x="143.5" y="154.7" transform="rotate(-90 143.5 154.7)">D</text>
<text x="155.7" y="154.7" transform="rotate(-90 155.7 154.7)">S</text>
<text x="196.3" y="150.9">to U2 LM324</text>
<text x="196.3" y="153.7">power pins.</text>
<text x="235.5" y="153.2">1</text>
<text x="238.5" y="151.1">R37</text>
<text x="243.1" y="153.2">2</text>
<text x="249.7" y="151.6">BP</text>
<text x="19.1" y="161.3">S6</text>
<text x="21.1" y="156.2">1</text>
<text x="29.7" y="158.8">Mod</text>
<text x="29.7" y="161.5">Depth</text>
<text x="84.6" y="158.2">LM324</text>
<text x="98.3" y="158.8">1</text>
<text x="151.6" y="161.8" transform="rotate(-90 151.6 161.8)">G</text>
<text x="174.5" y="161.3">A</text>
<text x="188.7" y="157.2">1</text>
<text x="193.8" y="159.3">C13</text>
<text x="238.5" y="158.2">4.7K</text>
<text x="13" y="162.3">3</text>
<text x="28.2" y="163.8" transform="rotate(-90 28.2 163.8)">1</text>
<text x="32.8" y="166.4" transform="rotate(-90 32.8 166.4)">2</text>
<text x="81.5" y="163.8">3</text>
<text x="90.2" y="163.8">4</text>
<text x="98.3" y="166.9">BP</text>
<text x="108.5" y="167.9">D</text>
<text x="113" y="165.9">Q8</text>
<text x="130.8" y="164.8">1</text>
<text x="132.8" y="162.3">R41</text>
<text x="138.4" y="164.8">2</text>
<text x="188.7" y="163.8">2</text>
<text x="193.8" y="162.3">10uF</text>
<text x="235.5" y="164.3">1</text>
<text x="238.5" y="162.3">R42</text>
<text x="243.1" y="164.3">2</text>
<text x="3.3" y="168.9">ARG</text>
<text x="28.2" y="172.5" transform="rotate(-90 28.2 172.5)">3</text>
<text x="30.2" y="171.5">R38</text>
<text x="38.4" y="174">X14</text>
<text x="50" y="172.5">1</text>
<text x="52.1" y="169.9">R39</text>
<text x="57.7" y="172.5">2</text>
<text x="69.9" y="172.5">1</text>
<text x="71.9" y="169.9">R40</text>
<text x="77.5" y="172.5">2</text>
<text x="113" y="168.9">2N5457</text>
<text x="132.3" y="169.4">470K</text>
<text x="148.1" y="170.4" transform="rotate(-90 148.1 170.4)">1</text>
<text x="151.1" y="173">R46</text>
<text x="160.3" y="170.4" transform="rotate(-90 160.3 170.4)">1</text>
<text x="163.3" y="173">R47</text>
<text x="229.4" y="173">1</text>
<text x="238.5" y="169.4">4.7K</text>
<text x="249.7" y="168.9">BN</text>
<text x="12.4" y="179.1">2</text>
<text x="14.5" y="177">R43</text>
<text x="20.1" y="179.1">1</text>
<text x="29.7" y="174.5">100K</text>
<text x="51.6" y="177">39K</text>
<text x="71.4" y="177">39K</text>
<text x="101.3" y="176">G</text>
<text x="148.1" y="178.1" transform="rotate(-90 148.1 178.1)">2</text>
<text x="151.1" y="176">1M</text>
<text x="160.3" y="178.1" transform="rotate(-90 160.3 178.1)">2</text>
<text x="163.3" y="176">100K</text>
<text x="188.7" y="175">1</text>
<text x="193.8" y="177">C14</text>
<text x="229.4" y="179.6">2</text>
<text x="234.4" y="175">C15</text>
<text x="234.4" y="178.1">470uF</text>
<text x="15" y="184.1">27K</text>
<text x="43.4" y="182.6">BP</text>
<text x="50" y="184.1">2</text>
<text x="52.1" y="182.1">R44</text>
<text x="57.7" y="184.1">1</text>
<text x="67.8" y="183.1">BN</text>
<text x="74.4" y="184.1">2</text>
<text x="76.5" y="182.1">R45</text>
<text x="82" y="184.1">1</text>
<text x="108.5" y="180.1">S</text>
<text x="123.2" y="181.6">ARG</text>
<text x="188.7" y="181.6">2</text>
<text x="193.8" y="180.1">10uF</text>
<text x="4.3" y="189.7">BN</text>
<text x="51.6" y="189.2">100K</text>
<text x="75.9" y="189.2">100K</text>
<text x="99.3" y="191.8">Copyright Music From Outer Space LLC 2012</text>
<text x="147.1" y="186.2">BN</text>
<text x="159.3" y="186.2">BN</text>
<text x="188.7" y="190.8">BN</text>
<text x="229.4" y="188.7">BN</text>
</g>
</svg>
